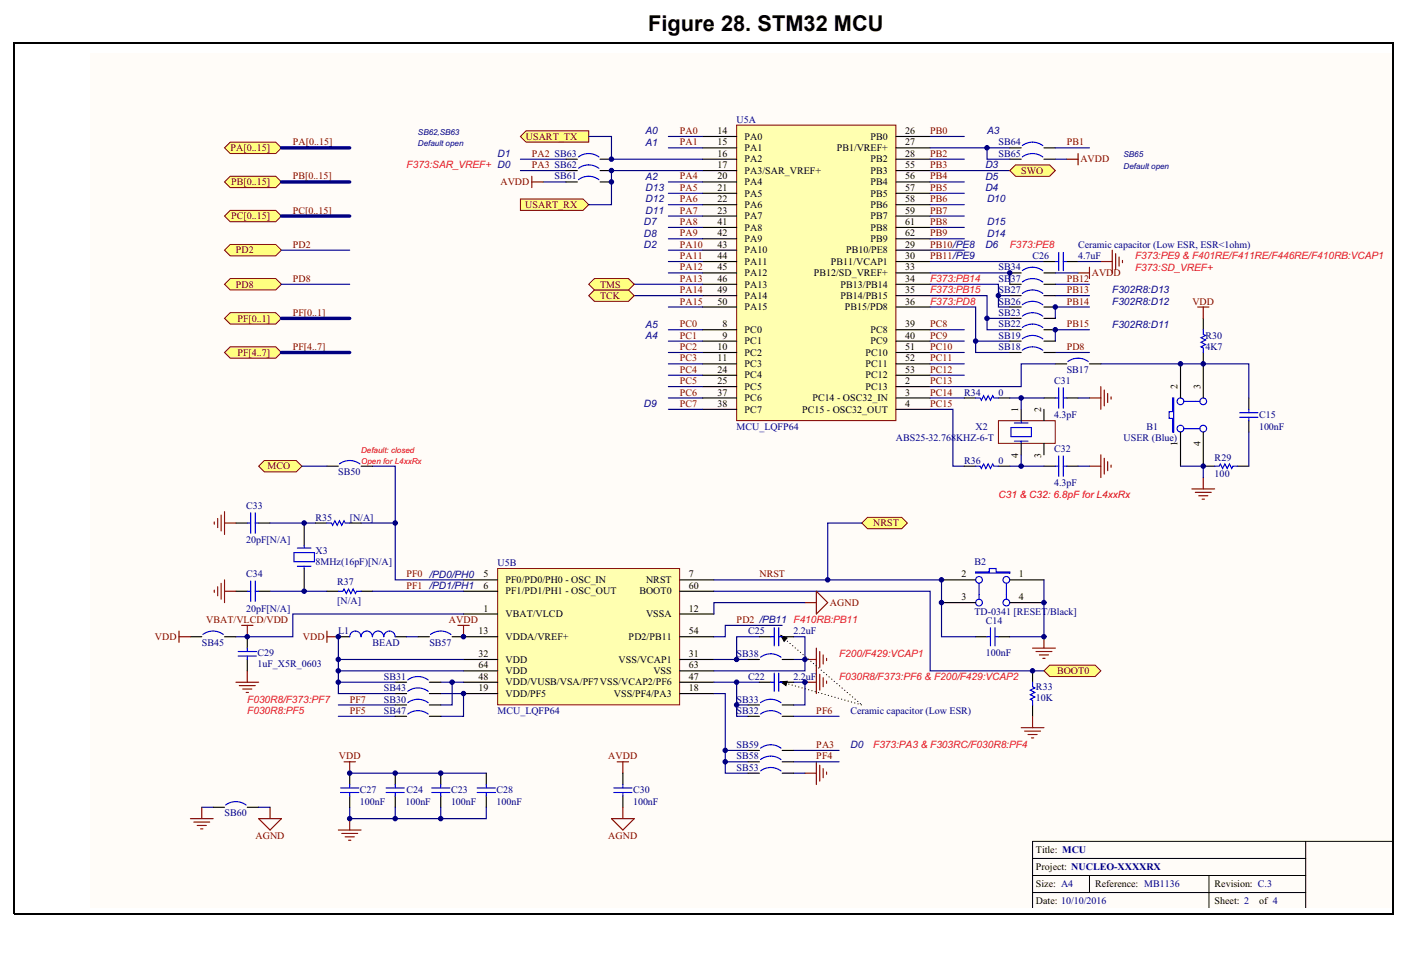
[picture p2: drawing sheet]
<svg xmlns="http://www.w3.org/2000/svg" width="227mm" height="154mm" viewBox="0 0 227 154" stroke-linecap="round" stroke-linejoin="round" font-family="sans-serif">
<path d="M14.6 8.6h210.1v137.8h-210.1z" fill="#fffcf8"/>
<path d="M166.5 138.4h44M210.5 135.7v10.8M224.7 135.7h-58.2v10.8M166.5 141.2h44M166.5 143.9h44M175.7 141.2v2.7M194.9 141.2v5.3" fill="none" stroke="#000" stroke-width=".16"/>
<g fill="none" stroke="#000" stroke-width=".18">
<path d="M38 95.3h1.9M38 84.3h1.9M41.7 95.3h1.8M41.7 84.3h1.8M49 84.3v3.7M49 91.7v3.6M52.7 95.3h1.9M58.2 95.3h1.9M56.4 124.7v1.8M56.4 128.4v1.8M63.7 124.7v1.8M63.7 128.4v1.8"/>
<path d="M71.1 124.7v1.8M71.1 128.4v1.8M78.4 124.7v1.8M78.4 128.4v1.8"/>
</g>
<g fill="none" stroke="#00f" stroke-width=".18">
<path d="M39.9 95.3h.5M39.9 84.3h.5M40.4 82.7v3.3M40.4 93.7v3.3M41.2 95.3h.5M41.2 84.3h.5M41.2 82.7v3.3M41.2 93.7v3.3M47.4 89.1h3.3v1.5h-3.3zM47.9 88.4h2.2M47.9 91.3h2.2M49 88v.4"/>
<path d="M49 91.3v.4M54.6 95.3h.7l.2-.3 .3 .7 .4-.7 .4 .7 .3-.7 .4 .7 .2-.4h.7M54.9 127.8h3M54.9 127.1h3M56.4 126.5v.6M56.4 127.8v.6M62.3 127.8h2.9M62.3 127.1h2.9M63.7 126.5v.6M63.7 127.8v.6M69.6 127.8h2.9M69.6 127.1h2.9"/>
<path d="M71.1 126.5v.6M71.1 127.8v.6M76.9 127.8h3M76.9 127.1h3M78.4 126.5v.6M78.4 127.8v.6"/>
</g>
<g fill="none" stroke="#800000" stroke-width=".18">
<path d="M34.6 84.2v.3M34.6 95.2v.3M35.1 83.6v1.5M35.1 94.6v1.5M35.7 83.1v2.5M35.7 94.1v2.5M36.2 95.3h1.8M36.2 84.3h1.8M36.2 82.5v3.7M36.2 93.5v3.7M54.6 133.9h3.6M55.1 134.4h2.6"/>
<path d="M55.7 135h1.4M56.2 135.5h.4M56.4 132v1.9M129.8 124.7h1.8M131.6 122.9v3.6M132.2 123.4v2.6M132.7 124v1.4M133.3 124.5v.4"/>
</g>
<path d="M43.5 95.3h9.2M56.4 124.7h22M56.4 130.2v1.8h7.3v-1.8M63.7 132h7.4M71.1 130.2v1.8h7.3v-1.8" fill="none" stroke="#000080" stroke-width=".18"/>
<path d="M118.8 20.2h25.7v47.6h-25.7z" fill="#ffffb0"/>
<path d="M118.8 20.2h25.7v47.6h-25.7z" fill="none" stroke="#800000" stroke-width=".16"/>
<g fill="none" stroke="#000" stroke-width=".18">
<path d="M113.3 22h5.5M113.3 23.8h5.5M113.3 25.7h5.5M113.3 27.5h5.5M113.3 29.3h5.5M113.3 31.2h5.5M113.3 33h5.5M113.3 34.8h5.5M113.3 36.7h5.5M113.3 38.5h5.5M144.5 22h5.5M144.5 23.8h5.5"/>
<path d="M144.5 25.7h5.5M144.5 27.5h5.5M144.5 29.3h5.5M144.5 31.2h5.5M144.5 33h5.5M144.5 34.8h5.5M144.5 36.7h5.5M144.5 38.5h5.5M113.3 53.2h5.5M113.3 55h5.5M113.3 56.8h5.5M113.3 58.7h5.5"/>
<path d="M113.3 40.3h5.5M113.3 42.2h5.5M113.3 44h5.5M113.3 45.8h5.5M113.3 47.7h5.5M113.3 49.5h5.5M144.5 53.2h5.5M144.5 55h5.5M144.5 56.8h5.5M144.5 58.7h5.5M144.5 40.3h5.5M144.5 42.2h5.5"/>
<path d="M144.5 44h5.5M144.5 45.8h5.5M144.5 47.7h5.5M144.5 49.5h5.5M113.3 62.3h5.5M113.3 64.2h5.5M113.3 66h5.5M113.3 60.5h5.5M144.5 62.3h5.5M144.5 64.2h5.5M144.5 66h5.5M144.5 60.5h5.5"/>
</g>
<path d="M80.2 91.7h29.4v22h-29.4z" fill="#ffffb0"/>
<path d="M161 67.8h9.1v3.7h-9.1zM80.2 91.7h29.4v22h-29.4z" fill="none" stroke="#800000" stroke-width=".16"/>
<g fill="none" stroke="#000" stroke-width=".18">
<path d="M190.4 58.7v5.5M194 51.3v1.9M194 56.8v7.4M155.5 75.2h1.8M155.5 64.2h1.8M161 75.2h1.8M161 64.2h1.8M164.7 66v1.8M164.7 71.5v1.8M168.3 66v1.8M168.3 71.5v1.8M168.3 75.2h1.9"/>
<path d="M168.3 64.2h1.9M172 75.2h1.8M172 64.2h1.8M190.4 69.7v5.5M194 69.7v5.5h1.9M199.5 75.2h1.9M201.4 64.2v1.8M201.4 67.8v1.9M74.7 99h5.5M74.7 93.5h5.5M74.7 95.3h5.5M109.6 99h5.5"/>
<path d="M109.6 93.5h5.5M109.6 95.3h5.5M151.8 93.5h5.5M151.8 97.2h5.5M162.8 93.5h5.5M162.8 97.2h5.5M74.7 102.7h5.5M74.7 111.9h5.5M74.7 106.3h5.5M74.7 110h5.5M74.7 108.2h5.5M109.6 102.7h5.5"/>
<path d="M109.6 111.9h5.5M109.6 106.3h5.5M109.6 110h5.5M109.6 108.2h5.5M157.3 102.7h1.9M161 102.7h1.8M166.5 108.2v1.8M166.5 113.7v1.8"/>
</g>
<g fill="none" stroke="#000080" stroke-width=".18">
<path d="M83.9 27.5h7.4M87.6 29.3h3.7M107.8 22h5.5M107.8 23.8h5.5M107.8 29.3h5.5M107.8 33h5.5M107.8 34.8h5.5M107.8 36.7h5.5M107.8 38.5h5.5M150 22h5.5M150 29.3h5.5M150 33h5.5"/>
<path d="M150 34.8h5.5M150 36.7h5.5M150 38.5h5.5M150 25.7h5.5M150 31.2h5.5M150 23.8h12.8M150 27.5h12.8M102.3 45.8h11M102.3 47.7h11M107.8 40.3h5.5M107.8 42.2h5.5M107.8 44h5.5"/>
<path d="M107.8 49.5h5.5M107.8 53.2h5.5M107.8 55h5.5M107.8 56.8h5.5M107.8 58.7h5.5M150 40.3h5.5M150 53.2h5.5M150 55h5.5M150 56.8h5.5M150 58.7h5.5M150 44h12.8v1.8M150 42.2h18.3"/>
<path d="M150 45.8h11v3.7h1.8M150 47.7h9.2v5.5h3.6M150 49.5h7.3v5.5h5.5M170.2 45.8h5.5M175.7 49.5h-5.5v1.8M175.7 53.2h-5.5v1.8M177.5 58.7h23.9v5.5M107.8 60.5h5.5M107.8 62.3h5.5M107.8 64.2h5.5M107.8 66h5.5M150 66h3.6v9.2h1.9"/>
<path d="M150 60.5h5.5M150 64.2h5.5M162.8 64.2h5.5M162.8 75.2h5.5M164.7 64.2v1.8M164.7 73.3v1.9M173.8 64.2h1.9M173.8 75.2h1.9M190.4 75.2h3.6v1.8M201.4 69.7v5.5M58.2 84.3h5.5v9.2h11M60.1 95.3h14.6"/>
<path d="M115.1 93.5h36.7v9.2h5.5M115.1 95.3h34.9v12.9h18.3M168.3 93.5v9.2h-5.5M54.6 113.7h9.1M54.6 115.5h9.1M71.1 111.9h3.6v3.6h-3.6M71.1 110h3.6M72.9 110v3.7h-1.8M115.1 106.3h5.5M115.1 110h7.4M122.5 102.7h-3.7v3.6M128 110h1.8v3.7h-1.8"/>
<path d="M128 102.7h1.8v5.5h-14.7M128 121h7.3"/>
</g>
<g fill="none" stroke="#00f" stroke-width=".18">
<path d="M194 53.2v.7l.4 .2-.7 .4 .7 .3-.7 .4 .7 .4-.7 .3 .3 .2v.7M157.3 75.2h.8l.1 .3 .4-.7 .4 .7 .3-.7 .4 .7 .4-.7 .2 .4h.7M157.3 64.2h.8l.1 .3 .4-.7 .4 .7 .3-.7 .4 .7 .4-.7 .2 .4h.7M163 68.9h3.3v1.5h-3.3zM163.6 68.2h2.2M163.6 71.1h2.2M164.7 67.8v.4M164.7 71.1v.4M170.2 75.2h.5M170.2 64.2h.5M170.7 62.5v3.3M170.7 73.5v3.3"/>
<path d="M171.4 75.2h.6M171.4 62.5v3.3M171.4 73.5v3.3M171.4 64.2h.6M189.1 64.2h.1v5.5h-.1v-2.2h-.6v-1.1h.6zM190.9 69.1h2.6M190.9 64.7h2.6M195.9 75.2h.7l.2-.4 .3 .7 .4-.7 .4 .7 .3-.7 .4 .7 .2-.3h.7M199.9 67.3h2.9M199.9 66.6h2.9M201.4 66v.6M201.4 67.3v.5"/>
<path d="M157.3 92.2h2.2v-.5h1.1v.5h2.2v.2h-5.5zM157.9 94.1v2.5M162.3 94.1v2.5M159.2 102.7h.5M159.7 101.2v2.9M160.4 102.7h.6M160.4 101.2v2.9M166.5 110v.8l.4 .1-.8 .4 .8 .4-.8 .3 .8 .4-.8 .4 .4 .1v.8"/>
<circle cx="190.3" cy="64.7" r=".54"/>
<circle cx="190.3" cy="69.1" r=".54"/>
<circle cx="194" cy="64.7" r=".54"/>
<circle cx="194" cy="69.1" r=".54"/>
<circle cx="157.9" cy="97.2" r=".54"/>
<circle cx="157.9" cy="93.5" r=".54"/>
<circle cx="162.3" cy="97.2" r=".54"/>
<circle cx="162.3" cy="93.5" r=".54"/>
</g>
<g fill="none" stroke="#800000" stroke-width=".18">
<path d="M177.5 42.2h1.8M179.3 40.3v3.7M179.9 40.9v2.6M180.4 41.4v1.5M181 42v.4M175.7 75.2h1.8M175.7 64.2h1.8M177.5 73.3v3.7M177.5 62.3v3.7M178.1 73.9v2.6M178.1 62.9v2.6M178.6 74.4v1.5"/>
<path d="M178.6 63.4v1.5M179.2 75v.4M179.2 64v.4M192.2 78.8h3.7M192.7 79.4h2.6M193.3 79.9h1.5M194 77v1.8M193.8 80.5h.4M129.8 106.3h1.8M129.8 110h1.8M131.6 104.5v7.4M132.2 105.1v2.5"/>
<path d="M132.2 108.7v2.6M132.7 105.6v1.5M132.7 109.3v1.4M133.3 106.2v.3M133.3 109.8v.4M164.7 117.4h3.6M165.2 117.9h2.6M165.8 118.5h1.4M166.3 119h.4M166.5 115.5v1.9M166.5 104.5h3.7M167 105.1h2.6"/>
<path d="M167.6 105.6h1.5M168.1 106.2h.4M168.3 102.7v1.8"/>
</g>
<path d="M139 84.3l.9-.9h5.5l.9 .9-.9 1h-5.5z" fill-rule="evenodd" fill="#ffff80"/>
<path d="M139 84.3l.9-.9h5.5l.9 .9-.9 1h-5.5z" fill="none" stroke="#800000" stroke-width=".16"/>
<path d="M41.7 75.2l.9-.9h5.2l.9 .9-.9 .9h-5.2z" fill-rule="evenodd" fill="#ffff80"/>
<path d="M41.7 75.2l.9-.9h5.2l.9 .9-.9 .9h-5.2z" fill="none" stroke="#800000" stroke-width=".16"/>
<path d="M83.9 25.7h7.4M60.1 75.2h3.6v9.1M43.5 84.3h7.4M139 84.3h-5.5v9.2" fill="none" stroke="#000080" stroke-width=".18"/>
<path d="M83.9 32.1h10.1l.9 .9-.9 .9h-10.1z" fill-rule="evenodd" fill="#ffff80"/>
<path d="M83.9 32.1h10.1l.9 .9-.9 .9h-10.1z" fill="none" stroke="#800000" stroke-width=".16"/>
<path d="M83.9 22l.9-.9h10.1v1.8h-10.1z" fill-rule="evenodd" fill="#ffff80"/>
<path d="M83.9 22l.9-.9h10.1v1.8h-10.1z" fill="none" stroke="#800000" stroke-width=".16"/>
<path d="M94.9 22h3.7v3.7h14.7M107.8 31.2h5.5M113.3 27.5h-14.7v5.5h-3.7M170.2 58.7h-5.5v3.6h-14.7M74.7 99h-27.5v3.7h-9.2M54.6 106.3h20.1M54.6 108.2h20.1" fill="none" stroke="#000080" stroke-width=".18"/>
<path d="M193.1 49.5h1.8M194 49.5v1.8M52.7 101.8v1.8M52.7 102.7h1.9M73.8 100.8h1.9M74.7 100.8v1.9M55.5 122.9h1.8M56.4 122.9v1.8" fill="none" stroke="#800000" stroke-width=".18"/>
<path d="M170.2 58.7h1.8M175.7 58.7h1.8M54.6 102.7h1.8M63.7 102.7h1.9" fill="none" stroke="#000" stroke-width=".18"/>
<path d="M172.2 58.3a2.75 2.75 0 0 1 3.3 0M56.4 102.7a.91 .91 0 0 1 .9-.9 .91 .91 0 0 1 .9 .9 .92 .92 0 0 1 .9-.9 .92 .92 0 0 1 .9 .9M60.1 102.7a.91 .91 0 0 1 .9-.9 .91 .91 0 0 1 .9 .9 .92 .92 0 0 1 .9-.9 .92 .92 0 0 1 .9 .9" fill="none" stroke="#00f" stroke-width=".18"/>
<path d="M36.2 23.8l.9-.9h7.4l.9 .9-.9 1h-7.4z" fill-rule="evenodd" fill="#ffff80"/>
<path d="M36.2 23.8l.9-.9h7.4l.9 .9-.9 1h-7.4z" fill="none" stroke="#800000" stroke-width=".16"/>
<path d="M45.4 23.8h11" fill="none" stroke="#000080" stroke-width=".55"/>
<path d="M36.2 29.3l.9-.9h7.4l.9 .9-.9 1h-7.4z" fill-rule="evenodd" fill="#ffff80"/>
<path d="M36.2 29.3l.9-.9h7.4l.9 .9-.9 1h-7.4z" fill="none" stroke="#800000" stroke-width=".16"/>
<path d="M45.4 29.3h11" fill="none" stroke="#000080" stroke-width=".55"/>
<path d="M36.2 34.8l.9-.9h7.4l.9 .9-.9 1h-7.4z" fill-rule="evenodd" fill="#ffff80"/>
<path d="M36.2 34.8l.9-.9h7.4l.9 .9-.9 1h-7.4z" fill="none" stroke="#800000" stroke-width=".16"/>
<path d="M45.4 34.8h11" fill="none" stroke="#000080" stroke-width=".55"/>
<path d="M36.2 56.8l.9-.9h7.4l.9 .9-.9 1h-7.4z" fill-rule="evenodd" fill="#ffff80"/>
<path d="M36.2 56.8l.9-.9h7.4l.9 .9-.9 1h-7.4z" fill="none" stroke="#800000" stroke-width=".16"/>
<path d="M45.4 56.8h11" fill="none" stroke="#000080" stroke-width=".55"/>
<path d="M36.2 40.3l.9-.9h7.4l.9 .9-.9 1h-7.4z" fill-rule="evenodd" fill="#ffff80"/>
<path d="M36.2 40.3l.9-.9h7.4l.9 .9-.9 1h-7.4z" fill="none" stroke="#800000" stroke-width=".16"/>
<path d="M45.4 40.3h11" fill="none" stroke="#000080" stroke-width=".18"/>
<path d="M94.9 47.7l.9-.9h5.5l1 .9-1 .9h-5.5z" fill-rule="evenodd" fill="#ffff80"/>
<path d="M94.9 47.7l.9-.9h5.5l1 .9-1 .9h-5.5z" fill="none" stroke="#800000" stroke-width=".16"/>
<path d="M94.9 45.8l.9-.9h5.5l1 .9-1 1h-5.5z" fill-rule="evenodd" fill="#ffff80"/>
<path d="M94.9 45.8l.9-.9h5.5l1 .9-1 1h-5.5z" fill="none" stroke="#800000" stroke-width=".16"/>
<path d="M162.8 27.5l.9-.9h5.5l1 .9-1 .9h-5.5z" fill-rule="evenodd" fill="#ffff80"/>
<path d="M162.8 27.5l.9-.9h5.5l1 .9-1 .9h-5.5z" fill="none" stroke="#800000" stroke-width=".16"/>
<path d="M85.7 29.3h1.9M85.8 28.4v1.9M173.8 44h1.9M175.7 43.1v1.8" fill="none" stroke="#800000" stroke-width=".18"/>
<path d="M157.3 55v1.8h5.5M170.2 47.7h5.5M170.2 56.8h5.5M115.1 111.9h1.8v12.8h3.7M118.8 113.7h1.8M118.8 110v5.5h1.8M126.1 100.8h-9.2v1.9h-1.8M128 115.5h7.3M116.9 122.9h3.7M116.9 121h3.7M128 122.9h7.3" fill="none" stroke="#000080" stroke-width=".18"/>
<path d="M36.2 45.8l.9-.9h7.4l.9 .9-.9 1h-7.4z" fill-rule="evenodd" fill="#ffff80"/>
<path d="M36.2 45.8l.9-.9h7.4l.9 .9-.9 1h-7.4z" fill="none" stroke="#800000" stroke-width=".16"/>
<path d="M45.4 45.8h11" fill="none" stroke="#000080" stroke-width=".18"/>
<path d="M36.2 51.3l.9-.9h7.4l.9 .9-.9 1h-7.4z" fill-rule="evenodd" fill="#ffff80"/>
<path d="M36.2 51.3l.9-.9h7.4l.9 .9-.9 1h-7.4z" fill="none" stroke="#800000" stroke-width=".16"/>
<path d="M45.4 51.3h11" fill="none" stroke="#000080" stroke-width=".55"/>
<path d="M129.8 97.2h-14.7v1.8M128 106.3h1.8M128 124.7h1.8" fill="none" stroke="#000080" stroke-width=".18"/>
<g fill="none" stroke="#800000" stroke-width=".18">
<path d="M129.8 97.2h1.8M131.6 95.3l1.9 1.9-1.9 1.8zM28.9 102.7h1.8M28.9 101.8v1.8M38 110h3.7M38.6 110.6h2.6M39 100.8h1.8M39.1 111.1h1.5M39.7 111.7h.4M39.9 108.2v1.8M39.9 100.8v1.9M98.6 132h3.7l-1.9 1.9z"/>
<path d="M99.5 122.9h1.8M100.4 122.9v1.8M100.4 130.2v1.8"/>
</g>
<path d="M50.9 84.3h1.8M56.4 84.3h1.8M30.7 102.7h1.8M36.2 102.7h1.8M39.9 102.7v1.8M39.9 106.3v1.9M100.4 124.7v1.8M100.4 128.4v1.8" fill="none" stroke="#000" stroke-width=".18"/>
<path d="M52.7 84.3h.8l.1 .4 .4-.7 .4 .7 .3-.7 .4 .7 .4-.7 .2 .3h.7M32.7 102.3a2.75 2.75 0 0 1 3.3 0M38.4 105.8h2.9M38.4 105.1h2.9M39.9 104.5v.6M39.9 105.8v.5M99 127.8h2.9M99 127.1h2.9M100.4 126.5v.6M100.4 127.8v.6" fill="none" stroke="#00f" stroke-width=".18"/>
<path d="M126.1 110l12.9 3.7M126.1 102.7l12.9 11" fill="none" stroke="#000" stroke-width=".18" stroke-dasharray="0 .5"/>
<path d="M125.9 109.9h1l-.2 .7zM125.9 102.5l1 .4-.5 .5z" fill="#000"/>
<path d="M125.9 109.9h1l-.2 .7zM125.9 102.5l1 .4-.5 .5z" fill="none" stroke="#000" stroke-width=".16"/>
<path d="M169.2 107.3h7.4l.9 .9-.9 .9h-7.4l-.9-.9z" fill-rule="evenodd" fill="#ffff80"/>
<path d="M169.2 107.3h7.4l.9 .9-.9 .9h-7.4l-.9-.9z" fill="none" stroke="#800000" stroke-width=".16"/>
<g fill="none" stroke="#000" stroke-width=".18">
<path d="M91.3 25.7h1.8M91.3 27.5h1.8M91.3 29.3h1.8M96.8 25.7h1.8M96.8 27.5h1.8M96.8 29.3h1.8M162.8 25.7h1.9M162.8 23.8h1.9M168.3 25.7h1.9M168.3 23.8h1.9M162.8 44h1.9M162.8 47.7h1.9"/>
<path d="M162.8 49.5h1.9M162.8 51.3h1.9M162.8 53.2h1.9M162.8 55h1.9M162.8 56.8h1.9M162.8 45.8h1.9M168.3 42.2h1.9M168.3 44h1.9M168.3 47.7h1.9M168.3 49.5h1.9M168.3 51.3h1.9M168.3 53.2h1.9"/>
<path d="M168.3 55h1.9M168.3 56.8h1.9M168.3 45.8h1.9M172 42.2h1.8M52.7 75.2h1.9M58.2 75.2h1.9M63.7 110h1.9M63.7 111.9h1.9M63.7 113.7h1.9M63.7 115.5h1.9M67.4 102.7h1.8M69.2 110h1.9"/>
<path d="M69.2 111.9h1.9M69.2 113.7h1.9M69.2 115.5h1.9M72.9 102.7h1.8M120.6 113.7h1.9M120.6 115.5h1.9M120.6 106.3h1.9M122.5 102.7h1.8M122.5 110h1.8M126.1 102.7h1.9M126.1 110h1.9M126.1 113.7h1.9"/>
<path d="M126.1 115.5h1.9M126.1 106.3h1.9M34.4 130.2h1.8M39.9 130.2h1.8M120.6 121h1.9M120.6 122.9h1.9M120.6 124.7h1.9M126.1 121h1.9M126.1 122.9h1.9M126.1 124.7h1.9"/>
</g>
<g fill="none" stroke="#00f" stroke-width=".18">
<path d="M93.3 25.3a2.75 2.75 0 0 1 3.3 0M93.3 27.1a2.75 2.75 0 0 1 3.3 0M93.3 29a2.75 2.75 0 0 1 3.3 0M164.8 23.5a2.75 2.75 0 0 1 3.3 0M164.8 25.3a2.75 2.75 0 0 1 3.3 0M164.8 43.6a2.75 2.75 0 0 1 3.3 0M164.8 47.3a2.75 2.75 0 0 1 3.3 0M164.8 49.1a2.75 2.75 0 0 1 3.3 .1M164.8 51a2.75 2.75 0 0 1 3.3 0M164.8 52.8a2.75 2.75 0 0 1 3.3 0M164.8 54.6a2.75 2.75 0 0 1 3.3 .1M164.8 56.5a2.75 2.75 0 0 1 3.3 0"/>
<path d="M164.8 45.5a2.75 2.75 0 0 1 3.3 0M170.2 42.2h.5M170.7 40.7v2.9M171.4 40.7v2.9M171.4 42.2h.6M54.7 74.8a2.75 2.75 0 0 1 3.3 0M65.7 109.6a2.75 2.75 0 0 1 3.3 .1M65.7 111.5a2.75 2.75 0 0 1 3.3 0M65.7 113.3a2.75 2.75 0 0 1 3.3 0M65.7 115.1a2.75 2.75 0 0 1 3.3 .1M69.4 102.3a2.75 2.75 0 0 1 3.3 0M122.6 106a2.75 2.75 0 0 1 3.3 0"/>
<path d="M122.6 113.3a2.75 2.75 0 0 1 3.3 0M122.6 115.1a2.75 2.75 0 0 1 3.3 .1M124.3 102.7h.5M124.3 110h.5M124.8 101.2v2.9M124.8 108.6v2.9M125.6 102.7h.5M125.6 110h.5M125.6 101.2v2.9M125.6 108.6v2.9M36.4 129.8a2.75 2.75 0 0 1 3.3 0M122.6 120.6a2.75 2.75 0 0 1 3.3 .1"/>
<path d="M122.6 122.5a2.75 2.75 0 0 1 3.3 0M122.6 124.3a2.75 2.75 0 0 1 3.3 0"/>
</g>
<path d="M172 25.7h1.8M173.8 24.8v1.8M30.7 132h3.7M31.2 132.6h2.6M31.8 133.1h1.5M32.3 133.7h.4M32.5 130.2v1.8M41.7 132h3.7l-1.9 1.9zM43.5 130.2v1.8" fill="none" stroke="#800000" stroke-width=".18"/>
<g fill="none" stroke="#000080" stroke-width=".18">
<path d="M159.2 23.8v1.9h3.6M170.2 25.7h1.8M170.2 23.8h5.5M159.2 51.3h3.6M161 47.7h1.8M170.2 44h3.6M173.8 42.2h3.7M48.7 75.2h4M54.6 102.7v9.2h9.1M54.6 110h9.1M65.6 102.7h1.8M32.5 130.2h1.9"/>
<path d="M41.7 130.2h1.8"/>
</g>
<circle cx="39.9" cy="102.7" r=".36" fill="#000080"/>
<circle cx="39.9" cy="102.7" r=".36" fill="none" stroke="#000080" stroke-width=".16"/>
<circle cx="49" cy="95.3" r=".36" fill="#000080"/>
<circle cx="49" cy="95.3" r=".36" fill="none" stroke="#000080" stroke-width=".16"/>
<circle cx="49" cy="84.3" r=".36" fill="#000080"/>
<circle cx="49" cy="84.3" r=".36" fill="none" stroke="#000080" stroke-width=".16"/>
<circle cx="54.5" cy="110" r=".36" fill="#000080"/>
<circle cx="54.5" cy="110" r=".36" fill="none" stroke="#000080" stroke-width=".16"/>
<circle cx="54.5" cy="108.2" r=".36" fill="#000080"/>
<circle cx="54.5" cy="108.2" r=".36" fill="none" stroke="#000080" stroke-width=".16"/>
<circle cx="54.5" cy="106.3" r=".36" fill="#000080"/>
<circle cx="54.5" cy="106.3" r=".36" fill="none" stroke="#000080" stroke-width=".16"/>
<circle cx="54.5" cy="102.7" r=".36" fill="#000080"/>
<circle cx="54.5" cy="102.7" r=".36" fill="none" stroke="#000080" stroke-width=".16"/>
<circle cx="56.4" cy="132" r=".36" fill="#000080"/>
<circle cx="56.4" cy="132" r=".36" fill="none" stroke="#000080" stroke-width=".16"/>
<circle cx="56.4" cy="124.7" r=".36" fill="#000080"/>
<circle cx="56.4" cy="124.7" r=".36" fill="none" stroke="#000080" stroke-width=".16"/>
<circle cx="63.7" cy="132" r=".36" fill="#000080"/>
<circle cx="63.7" cy="132" r=".36" fill="none" stroke="#000080" stroke-width=".16"/>
<circle cx="63.7" cy="124.7" r=".36" fill="#000080"/>
<circle cx="63.7" cy="124.7" r=".36" fill="none" stroke="#000080" stroke-width=".16"/>
<circle cx="63.7" cy="84.3" r=".36" fill="#000080"/>
<circle cx="63.7" cy="84.3" r=".36" fill="none" stroke="#000080" stroke-width=".16"/>
<circle cx="71.1" cy="132" r=".36" fill="#000080"/>
<circle cx="71.1" cy="132" r=".36" fill="none" stroke="#000080" stroke-width=".16"/>
<circle cx="71.1" cy="124.7" r=".36" fill="#000080"/>
<circle cx="71.1" cy="124.7" r=".36" fill="none" stroke="#000080" stroke-width=".16"/>
<circle cx="72.9" cy="110" r=".36" fill="#000080"/>
<circle cx="72.9" cy="110" r=".36" fill="none" stroke="#000080" stroke-width=".16"/>
<circle cx="74.7" cy="111.8" r=".36" fill="#000080"/>
<circle cx="74.7" cy="111.8" r=".36" fill="none" stroke="#000080" stroke-width=".16"/>
<circle cx="74.7" cy="102.7" r=".36" fill="#000080"/>
<circle cx="74.7" cy="102.7" r=".36" fill="none" stroke="#000080" stroke-width=".16"/>
<circle cx="98.6" cy="29.3" r=".36" fill="#000080"/>
<circle cx="98.6" cy="29.3" r=".36" fill="none" stroke="#000080" stroke-width=".16"/>
<circle cx="98.6" cy="27.5" r=".36" fill="#000080"/>
<circle cx="98.6" cy="27.5" r=".36" fill="none" stroke="#000080" stroke-width=".16"/>
<circle cx="98.6" cy="25.7" r=".36" fill="#000080"/>
<circle cx="98.6" cy="25.7" r=".36" fill="none" stroke="#000080" stroke-width=".16"/>
<circle cx="116.9" cy="122.8" r=".36" fill="#000080"/>
<circle cx="116.9" cy="122.8" r=".36" fill="none" stroke="#000080" stroke-width=".16"/>
<circle cx="116.9" cy="121" r=".36" fill="#000080"/>
<circle cx="116.9" cy="121" r=".36" fill="none" stroke="#000080" stroke-width=".16"/>
<circle cx="118.8" cy="113.7" r=".36" fill="#000080"/>
<circle cx="118.8" cy="113.7" r=".36" fill="none" stroke="#000080" stroke-width=".16"/>
<circle cx="118.8" cy="110" r=".36" fill="#000080"/>
<circle cx="118.8" cy="110" r=".36" fill="none" stroke="#000080" stroke-width=".16"/>
<circle cx="118.8" cy="106.3" r=".36" fill="#000080"/>
<circle cx="118.8" cy="106.3" r=".36" fill="none" stroke="#000080" stroke-width=".16"/>
<circle cx="129.8" cy="110" r=".36" fill="#000080"/>
<circle cx="129.8" cy="110" r=".36" fill="none" stroke="#000080" stroke-width=".16"/>
<circle cx="129.8" cy="106.3" r=".36" fill="#000080"/>
<circle cx="129.8" cy="106.3" r=".36" fill="none" stroke="#000080" stroke-width=".16"/>
<circle cx="133.5" cy="93.5" r=".36" fill="#000080"/>
<circle cx="133.5" cy="93.5" r=".36" fill="none" stroke="#000080" stroke-width=".16"/>
<circle cx="151.8" cy="97.2" r=".36" fill="#000080"/>
<circle cx="151.8" cy="97.2" r=".36" fill="none" stroke="#000080" stroke-width=".16"/>
<circle cx="151.8" cy="93.5" r=".36" fill="#000080"/>
<circle cx="151.8" cy="93.5" r=".36" fill="none" stroke="#000080" stroke-width=".16"/>
<circle cx="157.3" cy="55" r=".36" fill="#000080"/>
<circle cx="157.3" cy="55" r=".36" fill="none" stroke="#000080" stroke-width=".16"/>
<circle cx="159.1" cy="51.3" r=".36" fill="#000080"/>
<circle cx="159.1" cy="51.3" r=".36" fill="none" stroke="#000080" stroke-width=".16"/>
<circle cx="159.1" cy="23.8" r=".36" fill="#000080"/>
<circle cx="159.1" cy="23.8" r=".36" fill="none" stroke="#000080" stroke-width=".16"/>
<circle cx="161" cy="47.7" r=".36" fill="#000080"/>
<circle cx="161" cy="47.7" r=".36" fill="none" stroke="#000080" stroke-width=".16"/>
<circle cx="162.8" cy="44" r=".36" fill="#000080"/>
<circle cx="162.8" cy="44" r=".36" fill="none" stroke="#000080" stroke-width=".16"/>
<circle cx="164.6" cy="75.2" r=".36" fill="#000080"/>
<circle cx="164.6" cy="75.2" r=".36" fill="none" stroke="#000080" stroke-width=".16"/>
<circle cx="164.6" cy="64.2" r=".36" fill="#000080"/>
<circle cx="164.6" cy="64.2" r=".36" fill="none" stroke="#000080" stroke-width=".16"/>
<circle cx="166.5" cy="108.2" r=".36" fill="#000080"/>
<circle cx="166.5" cy="108.2" r=".36" fill="none" stroke="#000080" stroke-width=".16"/>
<circle cx="168.3" cy="102.7" r=".36" fill="#000080"/>
<circle cx="168.3" cy="102.7" r=".36" fill="none" stroke="#000080" stroke-width=".16"/>
<circle cx="168.3" cy="97.2" r=".36" fill="#000080"/>
<circle cx="168.3" cy="97.2" r=".36" fill="none" stroke="#000080" stroke-width=".16"/>
<circle cx="170.2" cy="53.2" r=".36" fill="#000080"/>
<circle cx="170.2" cy="53.2" r=".36" fill="none" stroke="#000080" stroke-width=".16"/>
<circle cx="170.2" cy="49.5" r=".36" fill="#000080"/>
<circle cx="170.2" cy="49.5" r=".36" fill="none" stroke="#000080" stroke-width=".16"/>
<circle cx="190.3" cy="58.7" r=".36" fill="#000080"/>
<circle cx="190.3" cy="58.7" r=".36" fill="none" stroke="#000080" stroke-width=".16"/>
<circle cx="194" cy="75.2" r=".36" fill="#000080"/>
<circle cx="194" cy="75.2" r=".36" fill="none" stroke="#000080" stroke-width=".16"/>
<circle cx="194" cy="58.7" r=".36" fill="#000080"/>
<circle cx="194" cy="58.7" r=".36" fill="none" stroke="#000080" stroke-width=".16"/>
<path d="M2.3 6.8v140.6M2.3 6.9h222.4M224.7 6.9v140.5M2.2 147.4h222.5" fill="none" stroke="#000" stroke-width=".17"/>
<text font-size="3.5" x="104.5" y="4.9">Figure 28. STM32 MCU</text>
<g font-size="1.6" fill="#800000">
<text x="47.2" y="23.4">PA[0..15]</text>
<text x="84.8" y="22.5">USART_TX</text>
<text x="109.6" y="21.6">PA0</text>
<text x="109.6" y="23.4">PA1</text>
<text x="150" y="21.6">PB0</text>
<text x="172" y="23.4">PB1</text>
<text x="37.2" y="24.4">PA[0..15]</text>
<text x="37.2" y="29.9">PB[0..15]</text>
<text x="47.2" y="28.9">PB[0..15]</text>
<text x="80.7" y="29.9">AVDD</text>
<text x="85.7" y="27.1">PA3 SB62</text>
<text x="85.7" y="25.3">PA2 SB63</text>
<text x="109.6" y="28.9">PA4</text>
<text x="150" y="25.3">PB2</text>
<text x="150" y="27.1">PB3</text>
<text x="150" y="28.9">PB4</text>
<text x="164.7" y="28">SWO</text>
<text x="174.2" y="26.2">AVDD</text>
<text x="37.2" y="35.4">PC[0..15]</text>
<text x="47.2" y="34.4">PC[0..15]</text>
<text x="84.7" y="33.5">USART_RX</text>
<text x="109.6" y="30.8">PA5</text>
<text x="109.6" y="32.6">PA6</text>
<text x="109.6" y="34.4">PA7</text>
<text x="150" y="30.8">PB5</text>
<text x="150" y="32.6">PB6</text>
<text x="150" y="34.4">PB7</text>
<text x="38" y="40.9">PD2</text>
<text x="47.2" y="39.9">PD2</text>
<text x="109.6" y="41.8">PA11</text>
<text x="109.6" y="38.1">PA9</text>
<text x="109.6" y="39.9">PA10</text>
<text x="109.6" y="36.3">PA8</text>
<text x="150" y="39.9">PB10/PE8</text>
<text x="150" y="36.3">PB8</text>
<text x="150" y="38.1">PB9</text>
<text x="150" y="41.8">PB11/PE9</text>
<text x="38" y="46.4">PD8</text>
<text x="47.2" y="45.4">PD8</text>
<text x="96.8" y="46.4">TMS</text>
<text x="109.6" y="43.6">PA12</text>
<text x="109.6" y="45.4">PA13</text>
<text x="109.6" y="47.3">PA14</text>
<text x="172" y="45.4">PB12</text>
<text x="172" y="47.3">PB13</text>
<text x="176" y="44.5">AVDD</text>
<text x="38.3" y="51.9">PF[0..1]</text>
<text x="47.2" y="50.9">PF[0..1]</text>
<text x="96.8" y="48.2">TCK</text>
<text x="109.6" y="52.8">PC0</text>
<text x="109.6" y="49.1">PA15</text>
<text x="150" y="52.8">PC8</text>
<text x="172" y="49.1">PB14</text>
<text x="172" y="52.8">PB15</text>
<text x="192.3" y="49.1">VDD</text>
<text x="38.3" y="57.4">PF[4..7]</text>
<text x="47.2" y="56.4">PF[4..7]</text>
<text x="109.6" y="54.6">PC1</text>
<text x="109.6" y="56.4">PC2</text>
<text x="109.6" y="58.3">PC3</text>
<text x="150" y="54.6">PC9</text>
<text x="150" y="56.4">PC10</text>
<text x="150" y="58.3">PC11</text>
<text x="172" y="56.4">PD8</text>
<text x="109.6" y="60.1">PC4</text>
<text x="109.6" y="61.9">PC5</text>
<text x="109.6" y="63.8">PC6</text>
<text x="109.6" y="65.6">PC7</text>
<text x="150" y="60.1">PC12</text>
<text x="150" y="61.9">PC13</text>
<text x="150" y="63.8">PC14</text>
<text x="150" y="65.6">PC15</text>
<text x="43.2" y="75.7">MCO</text>
<text x="140.8" y="84.9">NRST</text>
<text x="65.6" y="93.1">PF0 /PD0/PH0</text>
<text x="65.6" y="95">PF1 /PD1/PH1</text>
<text x="122.5" y="93.1">NRST</text>
<text x="33.3" y="100.5">VBAT/VLCD/VDD</text>
<text x="72.4" y="100.5">AVDD</text>
<text x="118.8" y="100.5">PD2 /PB11 F410RB:PB11</text>
<text x="133.8" y="97.7">AGND</text>
<text x="25" y="103.2">VDD</text>
<text x="48.8" y="103.2">VDD</text>
<text x="56.4" y="113.3">PF7</text>
<text x="170.4" y="108.7">BOOT0</text>
<text x="56.4" y="115.1">PF5</text>
<text x="131.6" y="115.1">PF6</text>
<text x="54.6" y="122.5">VDD</text>
<text x="98.1" y="122.5">AVDD</text>
<text x="131.6" y="120.6">PA3</text>
<text x="131.6" y="122.5">PF4</text>
<text x="41.2" y="135.3">AGND</text>
<text x="98.1" y="135.3">AGND</text>
</g>
<g font-size="1.6" fill="#0c0087">
<text x="104.1" y="21.7">A0</text>
<text x="104.1" y="23.5">A1</text>
<text x="159.2" y="21.7">A3</text>
<text x="104.1" y="29">A2</text>
<text x="158.9" y="27.2">D3</text>
<text x="158.9" y="29">D5</text>
<text x="158.9" y="30.8">D4</text>
<text x="103.8" y="40">D2</text>
<text x="158.9" y="40">D6</text>
<text x="179.3" y="47.3">F302R8:D13</text>
<text x="104.1" y="52.8">A5</text>
<text x="179.3" y="49.2">F302R8:D12</text>
<text x="179.3" y="52.8">F302R8:D11</text>
<text x="104.1" y="54.7">A4</text>
<text x="103.8" y="65.7">D9</text>
</g>
<g font-size="1.6">
<text x="115.7" y="21.6">14</text>
<text x="115.7" y="23.4">15</text>
<text x="120.1" y="22.5">PA0</text>
<text x="140.4" y="22.5">PB0</text>
<text x="145.9" y="23.4">27</text>
<text x="145.9" y="21.6">26</text>
<text x="115.7" y="25.3">16</text>
<text x="115.7" y="27.1">17</text>
<text x="115.7" y="28.9">20</text>
<text x="120.1" y="24.4">PA1</text>
<text x="120.1" y="26.2">PA2</text>
<text x="120.1" y="28">PA3/SAR_VREF+</text>
<text x="120.1" y="29.9">PA4</text>
<text x="134.9" y="24.4">PB1/VREF+</text>
<text x="140.4" y="26.2">PB2</text>
<text x="140.4" y="28">PB3</text>
<text x="140.4" y="29.9">PB4</text>
<text x="145.9" y="25.3">28</text>
<text x="145.9" y="27.1">55</text>
<text x="145.9" y="28.9">56</text>
<text x="115.7" y="30.8">21</text>
<text x="115.7" y="32.6">22</text>
<text x="115.7" y="34.4">23</text>
<text x="120.1" y="31.7">PA5</text>
<text x="120.1" y="33.5">PA6</text>
<text x="120.1" y="35.4">PA7</text>
<text x="140.4" y="31.7">PB5</text>
<text x="140.4" y="33.5">PB6</text>
<text x="140.4" y="35.4">PB7</text>
<text x="145.9" y="30.8">57</text>
<text x="145.9" y="32.6">58</text>
<text x="145.9" y="34.4">59</text>
<text x="115.7" y="36.3">41</text>
<text x="115.7" y="38.1">42</text>
<text x="115.7" y="39.9">43</text>
<text x="115.7" y="41.8">44</text>
<text x="120.1" y="37.2">PA8</text>
<text x="120.1" y="39">PA9</text>
<text x="120.1" y="40.9">PA10</text>
<text x="136.4" y="40.9">PB10/PE8</text>
<text x="140.4" y="37.2">PB8</text>
<text x="140.4" y="39">PB9</text>
<text x="145.9" y="39.9">29</text>
<text x="145.9" y="41.8">30</text>
<text x="145.9" y="36.3">61</text>
<text x="145.9" y="38.1">62</text>
<text x="115.7" y="43.6">45</text>
<text x="115.7" y="45.4">46</text>
<text x="115.7" y="47.3">49</text>
<text x="120.1" y="42.7">PA11</text>
<text x="120.1" y="44.5">PA12</text>
<text x="120.1" y="46.4">PA13</text>
<text x="131.2" y="44.5">PB12/SD_VREF+</text>
<text x="134" y="42.7">PB11/VCAP1</text>
<text x="135.5" y="46.4">PB13/PB14</text>
<text x="145.9" y="43.6">33</text>
<text x="145.9" y="45.4">34</text>
<text x="145.9" y="47.3">35</text>
<text x="115.7" y="49.1">50</text>
<text x="116.5" y="52.8">8</text>
<text x="120.1" y="53.7">PC0</text>
<text x="120.1" y="48.2">PA14</text>
<text x="120.1" y="50">PA15</text>
<text x="135.5" y="48.2">PB14/PB15</text>
<text x="136.2" y="50">PB15/PD8</text>
<text x="140.4" y="53.7">PC8</text>
<text x="145.9" y="49.1">36</text>
<text x="145.9" y="52.8">39</text>
<text x="115.7" y="56.4">10</text>
<text x="115.7" y="58.3">11</text>
<text x="116.5" y="54.6">9</text>
<text x="120.1" y="55.5">PC1</text>
<text x="120.1" y="57.4">PC2</text>
<text x="120.1" y="59.2">PC3</text>
<text x="139.6" y="57.4">PC10</text>
<text x="139.6" y="59.2">PC11</text>
<text x="140.4" y="55.5">PC9</text>
<text x="145.9" y="56.4">51</text>
<text x="145.9" y="58.3">52</text>
<text x="145.9" y="54.6">40</text>
<text x="115.7" y="60.1">24</text>
<text x="115.7" y="61.9">25</text>
<text x="115.7" y="63.8">37</text>
<text x="115.7" y="65.6">38</text>
<text x="120.1" y="61">PC4</text>
<text x="120.1" y="62.9">PC5</text>
<text x="120.1" y="64.7">PC6</text>
<text x="131" y="64.7">PC14 - OSC32_IN</text>
<text x="139.6" y="62.9">PC13</text>
<text x="139.6" y="61">PC12</text>
<text x="145.9" y="61.9">2</text>
<text x="145.9" y="60.1">53</text>
<text x="145.9" y="63.8">3</text>
<text x="145.9" y="65.6">4</text>
<text x="189.9" y="62.7" transform="rotate(-90 189.9 62.7)">2</text>
<text x="193.6" y="62.7" transform="rotate(-90 193.6 62.7)">3</text>
<text x="120.1" y="66.5">PC7</text>
<text x="129.3" y="66.5">PC15 - OSC32_OUT</text>
<text x="164.2" y="66.4" transform="rotate(-90 164.2 66.4)">1</text>
<text x="167.9" y="66.4" transform="rotate(-90 167.9 66.4)">2</text>
<text x="189.9" y="72" transform="rotate(-90 189.9 72)">1</text>
<text x="193.6" y="72" transform="rotate(-90 193.6 72)">4</text>
<text x="164.2" y="73.8" transform="rotate(-90 164.2 73.8)">4</text>
<text x="167.9" y="73.8" transform="rotate(-90 167.9 73.8)">3</text>
<text x="78" y="93.1">5</text>
<text x="78" y="95">6</text>
<text x="81.5" y="94">PF0/PD0/PH0 - OSC_IN</text>
<text x="81.5" y="95.9">PF1/PD1/PH1 - OSC_OUT</text>
<text x="103.1" y="95.9">BOOT0</text>
<text x="104.2" y="94">NRST</text>
<text x="111.1" y="95">60</text>
<text x="111.1" y="93.1">7</text>
<text x="155" y="93.1">2</text>
<text x="164.3" y="93.1">1</text>
<text x="78" y="98.6">1</text>
<text x="81.5" y="99.5">VBAT/VLCD</text>
<text x="104.2" y="99.5">VSSA</text>
<text x="111.1" y="98.6">12</text>
<text x="155" y="96.8">3</text>
<text x="164.3" y="96.8">4</text>
<text x="77.2" y="102.3">13</text>
<text x="77.2" y="106">32</text>
<text x="77.2" y="107.8">64</text>
<text x="81.5" y="103.2">VDDA/VREF+</text>
<text x="81.5" y="106.9">VDD</text>
<text x="99.8" y="106.9">VSS/VCAP1</text>
<text x="101.4" y="103.2">PD2/PB11</text>
<text x="111.1" y="106">31</text>
<text x="111.1" y="107.8">63</text>
<text x="111.1" y="102.3">54</text>
<text x="77.2" y="111.5">19</text>
<text x="77.2" y="109.6">48</text>
<text x="81.5" y="112.4">VDD/PF5</text>
<text x="81.5" y="110.5">VDD/VUSB/VSA/PF7VSS/VCAP2/PF6</text>
<text x="81.5" y="108.7">VDD</text>
<text x="99" y="112.4">VSS/PF4/PA3</text>
<text x="105.3" y="108.7">VSS</text>
<text x="111.1" y="109.6">47</text>
<text x="111.1" y="111.5">18</text>
<text x="167" y="137.5">Title: MCU</text>
<text x="167" y="143">Size: A4</text>
<text x="167" y="140.2">Project: NUCLEO-XXXXRX</text>
<text x="176.6" y="143">Reference: MB1136</text>
<text x="195.9" y="143">Revision: C.3</text>
<text x="167" y="145.8">Date: 10/10/2016</text>
<text x="195.9" y="145.8">Sheet: 2</text>
<text x="203" y="145.8">of 4</text>
</g>
<g font-size="1.6" fill="#000080">
<text x="118.8" y="19.8">U5A</text>
<text x="161" y="23.4">SB64</text>
<text x="89.4" y="28.9">SB61</text>
<text x="161" y="25.3">SB65</text>
<text x="166.5" y="41.8">C26</text>
<text x="173.8" y="39.9">Ceramic capacitor (Low ESR, ESR&lt;1ohm)</text>
<text x="173.8" y="41.8">4.7uF</text>
<text x="161" y="43.6">SB34</text>
<text x="161" y="47.3">SB27</text>
<text x="161" y="45.4">SB37</text>
<text x="161" y="49.1">SB26</text>
<text x="161" y="50.9">SB23</text>
<text x="161" y="52.8">SB22</text>
<text x="161" y="54.6">SB19</text>
<text x="161" y="56.4">SB18</text>
<text x="194.4" y="54.6">R30</text>
<text x="194.4" y="56.4">4K7</text>
<text x="155.5" y="63.8">R34</text>
<text x="161" y="63.8">0</text>
<text x="170" y="61.9">C31</text>
<text x="172" y="60.1">SB17</text>
<text x="118.8" y="69.3">MCU_LQFP64</text>
<text x="144.5" y="71.1">ABS25-32.768KHZ-6-T</text>
<text x="157.3" y="69.3">X2</text>
<text x="170" y="67.5">4.3pF</text>
<text x="181.2" y="71.1">USER (Blue)</text>
<text x="184.8" y="69.3">B1</text>
<text x="203" y="67.4">C15</text>
<text x="203" y="69.3">100nF</text>
<text x="54.6" y="76.6">SB50</text>
<text x="155.5" y="74.8">R36</text>
<text x="161" y="74.8">0</text>
<text x="170" y="73">C32</text>
<text x="195.9" y="74.4">R29</text>
<text x="195.9" y="77">100</text>
<text x="39.7" y="82.1">C33</text>
<text x="50.9" y="84">R35</text>
<text x="56.4" y="84">[N/A]</text>
<text x="170" y="78.5">4.3pF</text>
<text x="39.7" y="87.6">20pF[N/A]</text>
<text x="50.9" y="89.3">X3</text>
<text x="39.7" y="93.1">C34</text>
<text x="50.9" y="91.1">8MHz(16pF)[N/A]</text>
<text x="54.4" y="94.4">R37</text>
<text x="80.2" y="91.3">U5B</text>
<text x="157.1" y="91.1">B2</text>
<text x="39.7" y="98.6">20pF[N/A]</text>
<text x="54.4" y="97.3">[N/A]</text>
<text x="157.1" y="99.2">TD-0341 [RESET/Black]</text>
<text x="159" y="100.6">C14</text>
<text x="32.5" y="104.1">SB45</text>
<text x="41.5" y="105.8">C29</text>
<text x="41.5" y="107.6">1uF_X5R_0603</text>
<text x="54.6" y="102.3">L1</text>
<text x="60.1" y="104.1">BEAD</text>
<text x="69.2" y="104.1">SB57</text>
<text x="118.8" y="106">SB38</text>
<text x="120.6" y="102.3">C25</text>
<text x="128" y="102.3">2.2uF</text>
<text x="159" y="105.8">100nF</text>
<text x="61.9" y="109.6">SB31</text>
<text x="61.9" y="111.5">SB43</text>
<text x="61.9" y="113.3">SB30</text>
<text x="118.8" y="113.3">SB33</text>
<text x="120.6" y="109.6">C22</text>
<text x="128" y="109.6">2.2uF</text>
<text x="167" y="111.3">R33</text>
<text x="167" y="113.1">10K</text>
<text x="61.9" y="115.1">SB47</text>
<text x="80.2" y="115.1">MCU_LQFP64</text>
<text x="118.8" y="115.1">SB32</text>
<text x="137.1" y="115.1">Ceramic capacitor (Low ESR)</text>
<text x="118.8" y="120.6">SB59</text>
<text x="118.8" y="122.5">SB58</text>
<text x="118.8" y="124.3">SB53</text>
<text x="36.2" y="131.6">SB60</text>
<text x="58" y="128">C27</text>
<text x="58" y="129.8">100nF</text>
<text x="65.4" y="129.8">100nF</text>
<text x="65.6" y="128">C24</text>
<text x="72.7" y="128">C23</text>
<text x="72.7" y="129.8">100nF</text>
<text x="80.1" y="128">C28</text>
<text x="80.1" y="129.8">100nF</text>
<text x="102.1" y="128">C30</text>
<text x="102.1" y="129.8">100nF</text>
</g>
<g font-size="1.6" fill="#ee0e22">
<text x="65.6" y="27.2">F373:SAR_VREF+ D0</text>
<text x="162.8" y="40">F373:PE8</text>
<text x="183" y="41.8">F373:PE9 &amp; F401RE/F411RE/F446RE/F410RB:VCAP1</text>
<text x="150" y="45.5">F373:PB14</text>
<text x="150" y="47.3">F373:PB15</text>
<text x="183" y="43.7">F373:SD_VREF+</text>
<text x="150" y="49.2">F373:PD8</text>
<text x="135.3" y="106">F200/F429:VCAP1</text>
<text x="39.9" y="113.3">F030R8/F373:PF7</text>
<text x="135.3" y="109.7">F030R8/F373:PF6 &amp; F200/F429:VCAP2</text>
<text x="39.9" y="115.2">F030R8:PF5</text>
<text x="140.8" y="120.7">F373:PA3 &amp; F303RC/F030R8:PF4</text>
</g>
<g font-size="1.6" fill="#11037f">
<text x="80.2" y="25.3">D1</text>
<text x="104.1" y="32.7">D12</text>
<text x="104.1" y="34.5">D11</text>
<text x="104.1" y="30.8">D13</text>
<text x="159.2" y="32.7">D10</text>
<text x="103.8" y="36.3">D7</text>
<text x="103.8" y="38.2">D8</text>
<text x="159.2" y="38.2">D14</text>
<text x="159.2" y="36.3">D15</text>
<text x="137.1" y="120.7">D0</text>
</g>
<text font-size="1.6" fill="#f00" x="161" y="80.3">C31 &amp; C32: 6.8pF for L4xxRx</text>
<g font-size="1.3" fill="#000080">
<text x="67.4" y="23.6">Default open</text>
<text x="67.4" y="21.7">SB62,SB63</text>
<text x="181.2" y="27.2">Default open</text>
<text x="181.2" y="25.4">SB65</text>
</g>
<g font-size="1.3" fill="#f00">
<text x="58.2" y="73.1">Default: closed</text>
<text x="58.2" y="74.9">Open for L4xxRx</text>
</g>
</svg>
